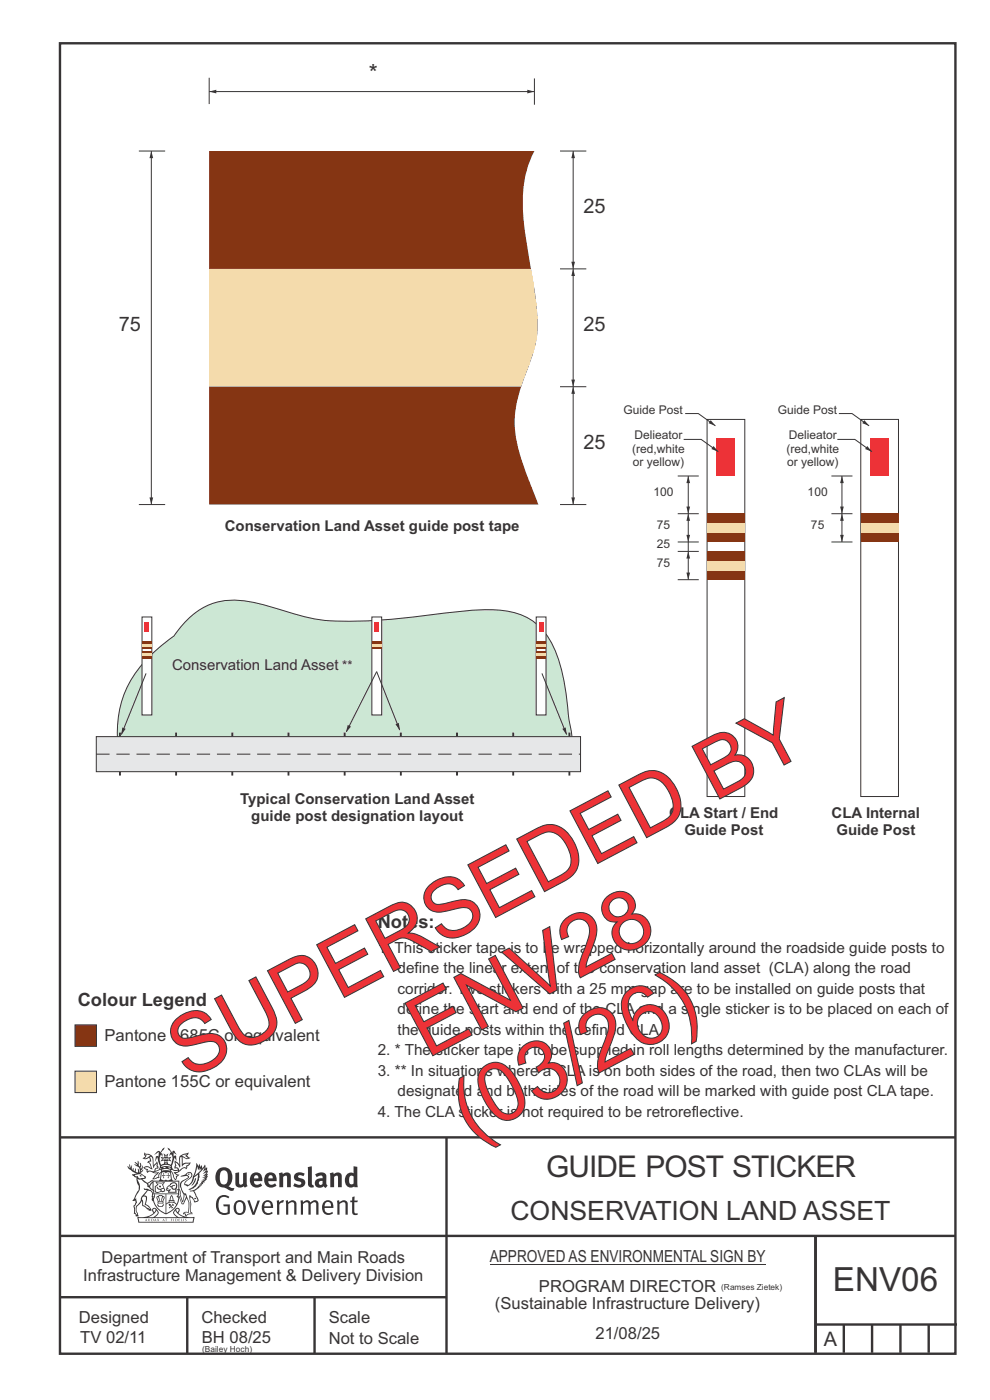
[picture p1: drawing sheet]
<svg xmlns="http://www.w3.org/2000/svg" width="210mm" height="297mm" viewBox="0 0 210 297" stroke-linecap="round" stroke-linejoin="round" font-family="sans-serif">
<g fill="none" stroke="#373435" stroke-width=".51">
<path d="M12.7 9.2h190v278h-190zM12.7 241.3h190M94.7 241.4v45.8M12.7 275.2h82M12.7 262.2h190.1M39.7 275.2v12M66.7 275.2v12M173 262.1v24.9M173 281h30M179 281v6M185 281v6M191 281v6"/>
<path d="M197 281v6"/>
</g>
<path d="M15.9 227.2h4.6v4.6h-4.6z" fill-rule="evenodd" fill="#f4dbac" stroke="#373435" stroke-width=".21"/>
<path d="M15.9 217.4h4.6v4.6h-4.6z" fill-rule="evenodd" fill="#853513" stroke="#373435" stroke-width=".21"/>
<path d="M44.4 19.4h69M44.4 16.5v5.6M113.4 16.6v5.6M118.8 32h5.6" fill="none" stroke="#373435" stroke-width=".21"/>
<g fill="#373435">
<path d="M44.4 19.4l1.5-.4v.8z"/>
<path d="M111.9 19l1.5 .4-1.5 .4z"/>
</g>
<path d="M118.8 57h5.6" fill="none" stroke="#373435" stroke-width=".21"/>
<path d="M44.4 32h69a24.9 24.9 0 0 0-2.4 14.3l.8 5.7a119.7 119.7 0 0 1 2.2 17.2 29.8 29.8 0 0 1-2.6 10.6 23 23 0 0 0-1.5 15.2 102.8 102.8 0 0 0 4.3 12h-69.8z" fill-rule="evenodd" fill="#853513"/>
<path d="M44.4 57h68.2l.6 3.4a43 43 0 0 1 .7 11 60 60 0 0 1-3.4 10.6h-66.1z" fill-rule="evenodd" fill="#f4dbac"/>
<path d="M118.8 82h5.6M121.6 82v25M118.8 107h5.6" fill="none" stroke="#373435" stroke-width=".21"/>
<g fill="#373435">
<path d="M121.6 82l.4 1.5h-.8z"/>
<path d="M121.2 105.5h.8l-.4 1.5z"/>
</g>
<path d="M121.6 57v25" fill="none" stroke="#373435" stroke-width=".21"/>
<g fill="#373435">
<path d="M121.6 57l.4 1.6h-.8z"/>
<path d="M121.2 80.5h.8l-.4 1.5z"/>
</g>
<path d="M121.6 32v25" fill="none" stroke="#373435" stroke-width=".21"/>
<g fill="#373435">
<path d="M121.6 32l.4 1.5h-.8z"/>
<path d="M121.2 55.5h.8l-.4 1.5z"/>
</g>
<path d="M29.5 32h5.5M32.1 32v75M29.5 107h5.5" fill="none" stroke="#373435" stroke-width=".21"/>
<g fill="#373435">
<path d="M32.1 32l.4 1.5h-.8z"/>
<path d="M31.7 105.5h.8l-.4 1.5z"/>
</g>
<path d="M32 139l3.1-2.7 1.8-1.4a15.7 15.7 0 0 1 10.5-7.4 24.7 24.7 0 0 1 11.1 1.5 44.2 44.2 0 0 0 18.6 2.7l6.7-.4 11.8-1.4a36.8 36.8 0 0 1 13.7 .1 12.7 12.7 0 0 1 8.6 8.4 48.5 48.5 0 0 1 2.8 14.1l.3 1.9a6.8 6.8 0 0 1 0 4.1l-.5 .4-.7 .1-87.5 3-7-.4a29.9 29.9 0 0 1 1-14.3 23.2 23.2 0 0 1 5.7-8.3z" fill-rule="evenodd" fill="#cce7d4" stroke="#373435" stroke-width=".21"/>
<path d="M20.4 156.3h102.7v7.4h-102.7z" fill-rule="evenodd" fill="#e6e7e8" stroke="#373435" stroke-width=".21"/>
<path d="M20.4 160h102.7" fill="none" stroke="#373435" stroke-width=".21" stroke-dasharray="2.8 1.4" stroke-linecap="butt"/>
<g fill="#fefefe" stroke="#373435" stroke-width=".21">
<path d="M25.4 155.5h.1v.6h-.1z" fill-rule="evenodd"/>
<path d="M37.3 155.5h.1v.6h-.1z" fill-rule="evenodd"/>
<path d="M49.2 155.5h.2v.6h-.2z" fill-rule="evenodd"/>
<path d="M61.1 155.5h.2v.6h-.2z" fill-rule="evenodd"/>
<path d="M73 155.5h.2v.6h-.2z" fill-rule="evenodd"/>
<path d="M84.9 155.5h.2v.6h-.2z" fill-rule="evenodd"/>
<path d="M96.9 155.5h.1v.6h-.1z" fill-rule="evenodd"/>
<path d="M108.8 155.5h.2v.6h-.2z" fill-rule="evenodd"/>
<path d="M120.7 155.5h.2v.6h-.2z" fill-rule="evenodd"/>
<path d="M25.4 163.8h.1v.6h-.1z" fill-rule="evenodd"/>
<path d="M37.3 163.8h.1v.6h-.1z" fill-rule="evenodd"/>
<path d="M49.2 163.8h.2v.6h-.2z" fill-rule="evenodd"/>
<path d="M61.1 163.8h.2v.6h-.2z" fill-rule="evenodd"/>
<path d="M73 163.8h.2v.6h-.2z" fill-rule="evenodd"/>
<path d="M84.9 163.8h.2v.6h-.2z" fill-rule="evenodd"/>
<path d="M96.9 163.8h.1v.6h-.1z" fill-rule="evenodd"/>
<path d="M108.8 163.8h.2v.6h-.2z" fill-rule="evenodd"/>
<path d="M120.7 163.8h.2v.6h-.2z" fill-rule="evenodd"/>
<path d="M78.9 130.9h2.1v20.8h-2.1z" fill-rule="evenodd"/>
</g>
<path d="M78.9 136.1h2.1v1.5h-2.1z" fill-rule="evenodd" fill="#853513"/>
<path d="M78.9 136.6h2.1v.5h-2.1z" fill-rule="evenodd" fill="#f4dbac"/>
<path d="M79.4 131.9h1v2.1h-1z" fill-rule="evenodd" fill="#ed3237"/>
<path d="M30.1 130.9h2.1v20.8h-2.1z" fill-rule="evenodd" fill="#fefefe" stroke="#373435" stroke-width=".21"/>
<path d="M30.1 136.1h2.1v1.5h-2.1z" fill-rule="evenodd" fill="#853513"/>
<path d="M30.1 136.6h2.1v.5h-2.1z" fill-rule="evenodd" fill="#f4dbac"/>
<path d="M30.1 138.2h2.1v1.5h-2.1z" fill-rule="evenodd" fill="#853513"/>
<path d="M30.1 138.7h2.1v.5h-2.1z" fill-rule="evenodd" fill="#f4dbac"/>
<path d="M30.6 131.9h1.1v2.1h-1.1z" fill-rule="evenodd" fill="#ed3237"/>
<path d="M31 142.9l-5.2 12.9" fill="none" stroke="#373435" stroke-width=".21"/>
<path d="M25.9 154.3l.8 .3-1 1.3z" fill="#373435"/>
<path d="M79.9 142.5l-6.4 12.8" fill="none" stroke="#373435" stroke-width=".21"/>
<path d="M73.8 153.8l.6 .3-1 1.3z" fill="#373435"/>
<path d="M113.7 130.9h2.1v20.8h-2.1z" fill-rule="evenodd" fill="#fefefe" stroke="#373435" stroke-width=".21"/>
<path d="M113.7 136.1h2.1v1.5h-2.1z" fill-rule="evenodd" fill="#853513"/>
<path d="M113.7 136.6h2.1v.5h-2.1z" fill-rule="evenodd" fill="#f4dbac"/>
<path d="M113.7 138.2h2.1v1.5h-2.1z" fill-rule="evenodd" fill="#853513"/>
<path d="M113.7 138.7h2.1v.5h-2.1z" fill-rule="evenodd" fill="#f4dbac"/>
<path d="M114.3 131.9h1v2.1h-1z" fill-rule="evenodd" fill="#ed3237"/>
<path d="M115 142.9l5.2 12.9" fill="none" stroke="#373435" stroke-width=".21"/>
<path d="M119.3 154.6l.7-.3 .2 1.6z" fill="#373435"/>
<path d="M79.9 142.5l4.9 12.4" fill="none" stroke="#373435" stroke-width=".21"/>
<path d="M83.9 153.7l.7-.3 .2 1.5z" fill="#373435"/>
<path d="M150 89h8v80h-8zM143.8 109h4.4M146 101v8" fill="none" stroke="#373435" stroke-width=".21"/>
<g fill="#373435">
<path d="M146 101l.4 1.5h-.8z"/>
<path d="M145.6 107.5h.8l-.4 1.5z"/>
</g>
<path d="M150 109h8v6h-8z" fill-rule="evenodd" fill="#853513"/>
<path d="M150 111h8v2h-8z" fill-rule="evenodd" fill="#f4dbac"/>
<path d="M150 117h8v6h-8z" fill-rule="evenodd" fill="#853513"/>
<path d="M150 119h8v2h-8z" fill-rule="evenodd" fill="#f4dbac"/>
<path d="M152 93h4v8h-4z" fill-rule="evenodd" fill="#ed3237"/>
<path d="M143.8 101h4.4M143.8 115h4.4M143.8 117h4.4M146 109v6M143.8 123h4.4" fill="none" stroke="#373435" stroke-width=".21"/>
<g fill="#373435">
<path d="M145.6 113.5h.8l-.4 1.5z"/>
<path d="M146 109l.4 1.5h-.8z"/>
</g>
<path d="M146 115v8" fill="none" stroke="#373435" stroke-width=".21"/>
<g fill="#373435">
<path d="M145.6 121.5h.8l-.4 1.5z"/>
<path d="M146 117l.4 1.5h-.8z"/>
</g>
<path d="M145.3 87.7h2.8l3.7 2.6" fill="none" stroke="#373435" stroke-width=".21"/>
<path d="M150.8 89.1l1 1.2-1.5-.5z" fill="#373435"/>
<path d="M145 93.2h3.7l3.7 2.6" fill="none" stroke="#373435" stroke-width=".21"/>
<path d="M151.4 94.6l1 1.2-1.5-.5z" fill="#373435"/>
<path d="M182.6 89h8v80h-8zM176.4 109h4.4M178.6 101v8" fill="none" stroke="#373435" stroke-width=".21"/>
<g fill="#373435">
<path d="M178.6 101l.4 1.5h-.8z"/>
<path d="M178.2 107.5h.8l-.4 1.5z"/>
</g>
<path d="M182.6 109h8v6h-8z" fill-rule="evenodd" fill="#853513"/>
<path d="M182.6 111h8v2h-8z" fill-rule="evenodd" fill="#f4dbac"/>
<path d="M184.6 93h4v8h-4z" fill-rule="evenodd" fill="#ed3237"/>
<path d="M176.4 101h4.4M176.4 115h4.4M178.6 109v6" fill="none" stroke="#373435" stroke-width=".21"/>
<g fill="#373435">
<path d="M178.2 113.5h.8l-.4 1.5z"/>
<path d="M178.6 109l.4 1.5h-.8z"/>
</g>
<path d="M177.9 87.7h2.8l3.7 2.6" fill="none" stroke="#373435" stroke-width=".21"/>
<path d="M183.4 89.1l1 1.2-1.5-.5z" fill="#373435"/>
<path d="M177.6 93.2h3.7l3.7 2.6" fill="none" stroke="#373435" stroke-width=".21"/>
<g fill="#373435">
<path d="M184 94.6l1 1.2-1.5-.5z"/>
<path d="M47 248.4a2.55 2.55 0 0 0 0 2.7l.3 .2a.81 .81 0 0 0 1-1v-.5a1.04 1.04 0 0 0-1.1-1.5zM46.3 248.1a1.82 1.82 0 0 1 2.1-.2 1.82 1.82 0 0 1 .9 1.8 2.29 2.29 0 0 1-.8 2l.7 .3h.5l-.2 .6a2.87 2.87 0 0 1-2-.7 2.12 2.12 0 0 1-1.7-3.1z" fill-rule="evenodd"/>
<path d="M49.9 248.9l.8-.2v2a.46 .46 0 0 0 .3 .6 .46 .46 0 0 0 .6-.3v-2.1l.7-.2v2.4l.2 .5-.5 .3-.3-.3a1.02 1.02 0 0 1-1.2 .3 1.02 1.02 0 0 1-.6-1.1z" fill-rule="evenodd"/>
<path d="M54 249.5l-.1 .5h.9a.49 .49 0 0 0-.2-.6 .49 .49 0 0 0-.6 .1zM53.4 249.1a1.34 1.34 0 0 1 1.6-.2 1.34 1.34 0 0 1 .6 1.5v.2h-1.7a.77 .77 0 0 0 .5 .8 .77 .77 0 0 0 .9-.4l.3 .5a1.59 1.59 0 0 1-2 .2 1.59 1.59 0 0 1-.5-2.1z" fill-rule="evenodd"/>
<path d="M57 249.5l-.1 .5h1a.49 .49 0 0 0-.2-.6 .49 .49 0 0 0-.7 .1zM56.4 249.1a1.34 1.34 0 0 1 1.6-.2 1.34 1.34 0 0 1 .7 1.5v.2h-1.8a.77 .77 0 0 0 .5 .8 .77 .77 0 0 0 .9-.4l.4 .5a1.59 1.59 0 0 1-2.1 .2 1.59 1.59 0 0 1-.5-2.1z" fill-rule="evenodd"/>
<path d="M59.2 248.9l.7-.2 .1 .4a.95 .95 0 0 1 1-.3 .95 .95 0 0 1 .7 .8v2.3h-.8v-2.3a.46 .46 0 0 0-.8 .1v2.2h-.8z" fill-rule="evenodd"/>
<path d="M62.6 249.1a1.75 1.75 0 0 1 2-.1l-.2 .5-.6-.2a.43 .43 0 0 0-.6 .3l.4 .3a1.04 1.04 0 0 1 1.2 1.1 1.04 1.04 0 0 1-1.4 1l-1.2-.4 .3-.6 1 .4 .4-.4a.88 .88 0 0 0-1-.5l-.4-.2-.1-.4z" fill-rule="evenodd"/>
<path d="M65.3 247.6l.8-.2 .1 3.8 .3 .2 .1 .4a.88 .88 0 0 1-1 0 .88 .88 0 0 1-.3-1z" fill-rule="evenodd"/>
<path d="M67.8 250.6a.43 .43 0 0 0-.1 .7 .43 .43 0 0 0 .7-.1v-.7zM66.8 249.1a1.7 1.7 0 0 1 2.4 .1v1.9l.3 .4-.4 .5-.5-.4a1.03 1.03 0 0 1-1.7-.1 1.03 1.03 0 0 1 .8-1.5h.7v-.4a.8 .8 0 0 0-1.2 .1z" fill-rule="evenodd"/>
<path d="M70 248.9l.7-.2 .1 .4a.95 .95 0 0 1 1-.3 .95 .95 0 0 1 .7 .8v2.3h-.8v-2.3a.46 .46 0 0 0-.8 .1v2.2h-.8z" fill-rule="evenodd"/>
<path d="M74.3 249.5a1.48 1.48 0 0 0 0 1.7h.5l.2-.1v-1.5l-.3-.2zM75 247.4l.8 .1 .1 4.4h-.7l-.1-.2a1.26 1.26 0 0 1-1.4 0 1.26 1.26 0 0 1-.5-1.3 1.29 1.29 0 0 1 .4-1.4 1.29 1.29 0 0 1 1.4-.1z" fill-rule="evenodd"/>
<path d="M46.4 253.9a1.72 1.72 0 0 1 2.3 0l-.3 .3a1.24 1.24 0 0 0-1.4-.2 1.24 1.24 0 0 0-.6 1.4 1.49 1.49 0 0 0 1.2 1.9l.7-.1v-1.3h-.8l-.1-.4h1.3v1.9a1.93 1.93 0 0 1-2.2 0 1.93 1.93 0 0 1-.7-2.2l.2-.8z" fill-rule="evenodd"/>
<path d="M50.4 255.1a1.65 1.65 0 0 0 .2 2.2 .99 .99 0 0 0 1-1.4 .78 .78 0 0 0-.4-.8 .78 .78 0 0 0-.8 0zM50 254.9a1.33 1.33 0 0 1 1.6-.1 1.33 1.33 0 0 1 .5 1.4 1.31 1.31 0 0 1-1.3 1.6 1.31 1.31 0 0 1-1.2-1.6v-.6z" fill-rule="evenodd"/>
<path d="M52.5 254.7l.4-.1 .9 2.6 .8-2.5h.5l-1.1 3h-.5z" fill-rule="evenodd"/>
<path d="M56.3 255.2l-.2 .7h1.3a.7 .7 0 0 0-.3-.8 .7 .7 0 0 0-.8 .1zM55.9 255a1.22 1.22 0 0 1 1.5-.2 1.22 1.22 0 0 1 .5 1.5h-1.8a.93 .93 0 0 0 .5 1 .93 .93 0 0 0 1.1-.2l.2 .3a1.43 1.43 0 0 1-1.8 .1 1.43 1.43 0 0 1-.6-1.7z" fill-rule="evenodd"/>
<path d="M58.7 254.7l.4-.1 .1 .5 .4-.4 .6-.1-.2 .5a.66 .66 0 0 0-.8 .7v1.9h-.4z" fill-rule="evenodd"/>
<path d="M60.6 254.7l.4-.1 .1 .5a.94 .94 0 0 1 1-.5 .94 .94 0 0 1 .8 .8v2.3h-.5l-.1-2.5a.81 .81 0 0 0-1.2 .3v2.2h-.4z" fill-rule="evenodd"/>
<path d="M63.7 254.7l.5-.1 .1 .5 .4-.3a.78 .78 0 0 1 1.1 .3 .9 .9 0 0 1 1-.5 .9 .9 0 0 1 .8 .8v2.3h-.5l-.1-2.5a.67 .67 0 0 0-1.1 .3v2.2h-.5v-2.4l-.4-.3-.7 .4v2.3h-.5z" fill-rule="evenodd"/>
<path d="M69 255.2l-.1 .7h1.3a.7 .7 0 0 0-.3-.8 .7 .7 0 0 0-.9 .1zM68.7 255a1.22 1.22 0 0 1 1.5-.2 1.22 1.22 0 0 1 .5 1.5h-1.8a.93 .93 0 0 0 .4 1 .93 .93 0 0 0 1.2-.2l.1 .3a1.44 1.44 0 0 1-1.7 .1 1.44 1.44 0 0 1-.6-1.7z" fill-rule="evenodd"/>
<path d="M71.4 254.7l.5-.1 .1 .5a.94 .94 0 0 1 1-.5 .94 .94 0 0 1 .8 .8v2.3h-.5l-.1-2.5a.81 .81 0 0 0-1.2 .3v2.2h-.4z" fill-rule="evenodd"/>
<path d="M74.7 253.9l.5-.1v.9h.7l-.1 .3h-.6v2.2l.1 .2h.5l.1 .3a.75 .75 0 0 1-1.2-.6v-2.1h-.4v-.3h.4z" fill-rule="evenodd"/>
<path d="M30.8 244.9l1.1 .3-.9 .5h-.4l.6-.5zM31.8 245.4h.2a2.44 2.44 0 0 1 .4 1.9l.1 .5 .7-1-.1 .6 .3 .3a.57 .57 0 0 0-.6 .7l-1-.1-.5 .2 .2-.5-.8-.3 .7-.1 .9 .5 .1-.1-.6-1.3-.2-.2h.5zM30.7 244.4l-.1 .5 .2 .4-.6 .4a1.04 1.04 0 0 0 1.4-.1l.2 .6-.3 .1-.2 .4a.94 .94 0 0 1 .8 1.1l-.2-.1a1.16 1.16 0 0 0-1.5-.1l.3 .4 .4 .2 .1 .5 .2 .1 .1-.2a.94 .94 0 0 1 1.1 .2l.8 .1-1.2 1.2a1.13 1.13 0 0 0 1.2-.2l.4-.1-.1-.4 .5-.8a.83 .83 0 0 0-.6 1.1l-.3-.1-.7 .4 1.1-1.4-.5 .1-.5-.1 1.3-.5-.1-.1-.9 .4v-.3l.2-.2 .3 .1 .1-.3-.2-.4v-.6l-.1-.4-.7 1v-.7a1.42 1.42 0 0 0-1.6-1.8z" fill-rule="evenodd"/>
<path d="M38.5 245.2l.5-.2 .7-.1-.6 .3 .8 .5h-.3zM38.3 245.5l.2-.1 .1 2a1.69 1.69 0 0 1 1.6-.6l-.8 .5 .1 .5a1.1 1.1 0 0 0-1.5 .6l-.1-.5-.2-.2h-.5l.3-.4-.3-.7a1.42 1.42 0 0 1 .8 1.1l.2-.1zM37.1 246.2l.1 1-.2 .3 .1 .4h.5l.1 .2a.96 .96 0 0 1-1.1-.1l-.1 .1a1.06 1.06 0 0 0 1.3 .2v.1a.72 .72 0 0 1-1 .2l.3 .5 .6 .2-.4 .2-.1 .6-.2-.3-.4-1.1-.4-.4 .4 .9a1.54 1.54 0 0 0 .7 1.2l.2-.3a.58 .58 0 0 1 .4-.8l.2-.1h-.3l-.5-.3 .9-.5a.93 .93 0 0 1 1.2-.5v.2l.2-.2 .1-.5a.99 .99 0 0 0 .7-.8l-1.3 .1-.3 .2-.1-1.4 .9 .4 .9-.3h-.4l-.5-.4 .4-.7-.6 .2a1.46 1.46 0 0 0-1.4 2.1v.4l-.2-.4z" fill-rule="evenodd"/>
<path d="M35.6 248.9l.2 .1-.1 .3 .4 .1h-.4v.6l-.1-.6h-.3l.3-.1z" fill-rule="evenodd"/>
<path d="M34.6 248.9l.2 .1v.3l.3 .1h-.3l-.1 .6v-.6h-.4l.4-.1z" fill-rule="evenodd"/>
<path d="M34.3 248.8a.57 .57 0 0 1 .9 .2 .57 .57 0 0 1 .9-.2l.2 1.4h-.2a.57 .57 0 0 1-.9 0 .69 .69 0 0 1-1.1 0zM34.2 248.1l-.3 2.1-.2 .4h3l-.2-.4-.3-2.1h-.2v.2l-.8-.1-.8 .1v-.2z" fill-rule="evenodd"/>
<path d="M34.2 252.4a.3 .3 0 0 0 .6 0 .3 .3 0 0 0-.6 0zM33.3 250.9l.3 .3-.3 .4a.79 .79 0 0 0 0 1.3l.8-.2-.1-.3a.55 .55 0 0 1-.7-.6l.1-.1 .2 .3 .3 .2 .8-.2-.4-.7 .4-.4-.7 .2zM33 250.7l1.1 .2 .9-.2-.4 .6 .4 1.2a.56 .56 0 0 1-.8 .3l-.2 .1a.73 .73 0 0 1-.9 .1 .73 .73 0 0 1-.3-1v-.4l.6-.4z" fill-rule="evenodd"/>
<path d="M35.6 251.8l.7-.4a.58 .58 0 0 1 1-.1 .58 .58 0 0 1-.4 .9l-.3-.3a.43 .43 0 0 1 .6-.4 .57 .57 0 0 0-.8 .2l-.2-.1-.3 .1 .4 .2a.55 .55 0 0 0 .9 .4v.5h-1.3l.3-.4-.1-.1-.6 .1 .2-.3-.2-.1zM35.4 251.8l-.1 .2a.39 .39 0 0 0 .2 .6h.3l-.2 .4h1.9l-.1-.8a.86 .86 0 0 0-.1-1.3 .86 .86 0 0 0-1.3 .4z" fill-rule="evenodd"/>
<path d="M36 254.8h.8v.2h-.8zM36.4 253.8l.2 .8h-.4zM36.4 253.5l-.3 .5-.1 .6h-.2v.4l-.7 .4 .2 .1a1.48 1.48 0 0 1 2.1 .2l.2-.1-.6-.5v-.5h-.2l-.1-.6z" fill-rule="evenodd"/>
<path d="M35.8 255.4l.4 .1 .1 .3 .3-.2-.2-.2a.38 .38 0 0 1 .5 .5l-.2-.2-.3 .2 .3 .2-.3 .3-.1-.4-.4 .4-.1-.2 .4-.3-.1-.1-.2 .1z" fill-rule="evenodd"/>
<path d="M34.5 254h.2v.2l-.2 .6h-.2zM33.6 255.3h.9v.2a.55 .55 0 0 1-.8 .4v-.2l-.2-.1zM33.4 254h.2l.2 .8h-.2zM33.6 255l.8-.1 .1 .2h-.8zM33.8 253.7h.5l-.2 1.1h-.1zM33.3 253.8l-.1 .3 .3 1.1a.48 .48 0 0 0-.1 .6 .48 .48 0 0 0 .5 .2h.5a.49 .49 0 0 0 .2-.8l.3-1.1-.1-.3a1.42 1.42 0 0 0-1.5 0z" fill-rule="evenodd"/>
<path d="M33.7 251.5l.4 .1 .1 .3h-.3z" fill-rule="evenodd"/>
<path d="M41.3 250.1l.3-.2-.2 .8-.6 .8h-.2l.5-.7z" fill-rule="evenodd"/>
<path d="M39.7 249l.3-.2 .5 .2a.88 .88 0 0 1-.6 1.1 1.22 1.22 0 0 0-.8 1.3l.5 .2a.72 .72 0 0 0 .9-.4l.5-.8 .2-.6 .8-.6v.2a2.85 2.85 0 0 1-2 2.9l.1 .1a2.13 2.13 0 0 0 1.9-1.5v-.3a2.01 2.01 0 0 0 .3-1.7l1.1-1.3-.4 1 .7-.5-.7 1 .8-.4-.8 .8 .7-.2-.9 .6 .8-.1-.8 .4h.7l-.8 .3 .3 .2h-.4l.2 .3h-.4l.2 .3h-.4l.1 .2h-.1a2.16 2.16 0 0 1-2 1.1l.1 .2 .4-.1a.76 .76 0 0 1 .7 .8l.5 1.2-.6 .2a1.45 1.45 0 0 0-1.1-1.3l.2 1.8-.1 1.8 .4 .3a1.07 1.07 0 0 0-1.2 .4v-.3l-.5-.2a.87 .87 0 0 1 1.1-.1v-.7a4.4 4.4 0 0 0-.6-3.1l-.1-.3h-.2a2.16 2.16 0 0 1-.7-2.2l.3-.4 1.2-.7a.55 .55 0 0 0-.4-.8zM37.8 252.4a.76 .76 0 0 1 .3 1.1l.6 1.6 .4-1.7 .2 .1a.61 .61 0 0 1-.1 .9l-.3 .8-.2 .1-.7-1.6-.3 .1a1.18 1.18 0 0 0 .1-1.4zM41.8 247.5l.2 .7 .3-.5v.6l.4-.5a1.9 1.9 0 0 1-1.2 1.4l-.3 .3zM38.2 249.6l1.4-.2 .2 .2v.3l-.5 .2a1.26 1.26 0 0 0-.9 1.9l.2 .7a1.84 1.84 0 0 1 .1 2.1l-.4-1.4a.96 .96 0 0 0-.4-1.2l-.4 .2a.78 .78 0 0 1 0 1.3l.1 .3h.4l.4 1.1a.38 .38 0 0 0 .2 .4 .38 .38 0 0 0 .4-.1l.6-1.2a2.94 2.94 0 0 1 .4 2.5l-.1 .4h-.8l-.3 .4v.2l.4-.1 .1 .4 .2 .1a1.02 1.02 0 0 1 1.3-.5v-.4l-.3-.1 .1-1.8-.3-1.3h.1a1.14 1.14 0 0 1 .8 1 .63 .63 0 0 0 .8-.2 .63 .63 0 0 0-.2-.9l-.6-1.2 .9-.6 .2-.4h.3l-.1-.2h.4l-.1-.3h.3l-.1-.3 .5-.1-.2-.2 .6-.4v-.2h-.2l.4-.5h-.3l.3-.5-.4 .1 .4-.5v-.3l-.3 .2 .2-.7-.1-.2-.4 .3v-.8l-.6 .8-.2-.8-.2 .5-.3-.7-.1 .6-.5-.8-.1 1.4-.6 1.8a1.81 1.81 0 0 1-1 1.5l-.6-.2a1.75 1.75 0 0 1 1.1-1.2 .75 .75 0 0 0 .1-1.3 .75 .75 0 0 0-1.2 .4z" fill-rule="evenodd"/>
<path d="M41.2 254.1h.3l.2 .2-.4 .1z" fill-rule="evenodd"/>
<path d="M29.4 258.4h11.6l-.1 .8h-11.4zM31.3 258.2l.5-.1a2.48 2.48 0 0 0 1.4-1.3l.3 .5-.5 .6-.5 .3zM32.5 256.6l.3-.2 .2 .1-.3 .7zM37.2 256.8a2.65 2.65 0 0 0 1.8 1.4h-1.1l-.5-.3-.5-.6zM37.4 256.5l.2-.1 .3 .2-.3 .6zM29.2 258.2l.1 1.2h11.8l.2-1.1-.2-.1a4.1 4.1 0 0 1-3.3-.9l.3-.4-.1-.6a1.06 1.06 0 0 0-1.3 1l.2 .4 .6 .5h-4.7l.3-.1a.84 .84 0 0 0 .6-.8 .84 .84 0 0 0-.5-.8l-.3-.2h-.5l-.1 .6 .3 .4a4.2 4.2 0 0 1-3.4 .9z" fill-rule="evenodd"/>
<path d="M31 258.7l.1 .2h-.2zM31 258.5l-.3 .6 .4-.2 .2 .2z" fill-rule="evenodd"/>
<path d="M31.3 258.6h.3v.4a.25 .25 0 0 0 .2-.1 .25 .25 0 0 0-.1-.3h.1a.29 .29 0 0 1 0 .4 .29 .29 0 0 1-.4 0 .29 .29 0 0 1 0-.4z" fill-rule="evenodd"/>
<path d="M32.2 258.6a.22 .22 0 0 1 .3 .2 .22 .22 0 0 1-.3 .2zM32 258.6l.1 .4a.33 .33 0 0 0 .4 0 .33 .33 0 0 0 0-.4 .33 .33 0 0 0-.5 0z" fill-rule="evenodd"/>
<path d="M32.9 258.7l.1 .2h-.2zM32.9 258.5l-.2 .6 .3-.2 .2 .2z" fill-rule="evenodd"/>
<path d="M33.3 258.6h.2l.1 .1 .2-.1-.2 .2 .2 .3-.3-.3-.1 .3h-.1l.2-.3z" fill-rule="evenodd"/>
<path d="M34.7 258.7l.1 .2h-.2zM34.7 258.5l-.3 .6 .4-.2 .2 .2z" fill-rule="evenodd"/>
<path d="M35 258.5h.5l-.2 .1v.5h-.2l.1-.5z" fill-rule="evenodd"/>
<path d="M36.2 258.6l.3-.1-.1 .1v.2h.1h-.1v.3h-.2z" fill-rule="evenodd"/>
<path d="M36.7 258.6h.2v.5h-.2z" fill-rule="evenodd"/>
<path d="M37.3 258.6a.22 .22 0 0 1 .3 .2 .22 .22 0 0 1-.3 .2zM37.1 258.6v.4a.33 .33 0 0 0 .5 0 .33 .33 0 0 0 0-.4 .33 .33 0 0 0-.5 0z" fill-rule="evenodd"/>
<path d="M37.8 258.6l.4-.1-.2 .1v.2h.1h-.1v.2l.2 .1h-.4z" fill-rule="evenodd"/>
<path d="M38.4 258.6h.2l-.1 .4 .2 .1h-.3z" fill-rule="evenodd"/>
<path d="M38.9 258.6h.2v.5h-.2z" fill-rule="evenodd"/>
<path d="M39.3 258.6h.2h-.1l.2 .3-.2 .2-.1-.1v-.1l.2 .1z" fill-rule="evenodd"/>
<path d="M34.2 247.4a1.51 1.51 0 0 1 2 .2 2.67 2.67 0 0 0-2.1 0zM35.7 247.6l.4 .1 .1 .3-.4-.1zM34.6 247.6h.5l.1 .2h-.4zM34 247.8l.3 .2h-.3zM34.9 246.9l.3-.2 .3 .2zM34.9 245.6l.2 .1v.3h-.2zM35 245.1l.2 .2 .2-.2-.1 .3h-.2zM35.1 246.3h.2l.1 .4-.2-.2-.2 .2zM35.3 245.7l.2-.1v.4h-.2zM34.4 245.7h.3l.1 .3-.4 .1 .2-.2zM35.7 245.7h.3l-.2 .2 .2 .2-.4-.1zM32.7 244.9l1-.5-.1 1-.2-.2-.3 .2-.3 1.1 .5-1 .3 .9a1.84 1.84 0 0 1 .2 1.7l.4 .1a2.48 2.48 0 0 1 2.2 0l.2-.2-.2-.7 .7-1.8 .4 .7-.2-1-.2-.1-.2 .3v-.9l.6 .4-.6-.8-.3 .1-.1 .4-.5-.9-.5-.3 .2 .5 .6 .5-.5 .8 .4-.4a2.06 2.06 0 0 1 0 2.3l-.5-.2-.2-.6 .1-.1 .8 .2-.4-.5 .4-.5-.7 .2-.2-.2 .2-.7-.5 .4-.5-.4 .2 .7-.2 .2-.7-.2 .4 .5-.4 .5 .8-.2 .1 .1-.2 .6-.5 .2a2.02 2.02 0 0 1 0-2.2l.3 .5-.1-.7-.3-.1 .8-1.2-.4 .3-.5 .8-.2-.3a.8 .8 0 0 0-.8 .5z" fill-rule="evenodd"/>
<path d="M29.2 250.1l.3 .1a.61 .61 0 0 1 .8 .4l.3 .2a.8 .8 0 0 1 .6 1l.4 .1 .5 .5a1 1 0 0 1 .5 1.1l-.1 .7v-.5h-.1a.96 .96 0 0 0-.8-1.3l-.2-.2h-.7l-.1-.1-.1 .1 .1 .3h.6l-1.2 1.3-.2 1-.4 .6a1.33 1.33 0 0 0-.5 1.8l.2 .5a1.26 1.26 0 0 1-.5-1.5l-.1-.3a1.56 1.56 0 0 0 .4-1.7l-.3 .2 .2-.5a3.2 3.2 0 0 0 .7-3zM30.4 253.9h.4a2.06 2.06 0 0 1-.1 1.6l.7 .5 .4 .4-.6-.1-.8-.6-.1-.9a.51 .51 0 0 1 .1-.9zM28.6 249.3a1.52 1.52 0 0 1 2.1 .5l-1.1 .2-.2-.1-.1-.4h-.5zM27.5 247v.8l-.3-.4h-.1a3.1 3.1 0 0 0 1.9 1.6l-1 .1 .5 .6 .5 .1 .1 1.1a1.84 1.84 0 0 1-.3 2.5l-.4 .9-.3 .4 .2 .1 .4-.1 .1 .4-.2 .5-.3 .2 .1 1.7h.2l.3 .5 .1 .1 .4-.1-.1-.5a1.3 1.3 0 0 1-.1-1.7l.9-1 .1 1.1 .6 .2 .5 .5 .1-.1 .2 .3h.5a1.85 1.85 0 0 0-1.2-1.4l.1-.3a1.39 1.39 0 0 0 0-1.4l-.5-.1 .5-.5a.66 .66 0 0 1 .9-.4 .66 .66 0 0 1 .3 .9l-.1 .4 .2-.1v.2l-.1 .3 .2 .5 .1-.3a2.24 2.24 0 0 0 .1-2.2 .73 .73 0 0 1-.7-.7 .73 .73 0 0 1 .6-.7v-.2a.94 .94 0 0 0-.9 .8 .48 .48 0 0 1-.1-.6 .48 .48 0 0 1 .5-.2l.5-.3a.51 .51 0 0 0-.8 .2l-.5 .2-1-.8h.6l.2-.5-1.2-.7 .5-.5v-.3l-.5 .4 .1-.2a.69 .69 0 0 0 .2-1v.4l-.2 .3v-1.1l-.3-.2 .1 .6-.1 .2-.4-1.3v.7l-.6-.4 .5 .7-.6-.2 .3 .3a1 1 0 0 1 .7 1.4l-.2-.8v.9l-.5-.2v-.8l-.2 .7-.2-.1-.1-.6-.2 .4-.2-.2 .1-.7-.2 .5z" fill-rule="evenodd"/>
<path d="M29.6 249.4l.2-.1 .3 .2z" fill-rule="evenodd"/>
<path d="M32.4 250.5h5.6v2l-.2-.1v-1.7h-5.2v2.5h5.2v-.8l.1 .2-.1 1.1v-.3h-2.5v4a4.1 4.1 0 0 0 2.6-3.6l.1-.1a4 4 0 0 1-2.8 3.9 4.2 4.2 0 0 1-2.8-4.7l.1 1.2 .1-.1a3.8 3.8 0 0 0 2.5 3.4v-4h-2.5l-.2-.9z" fill-rule="evenodd"/>
<circle cx="40" cy="249.1" r=".17"/>
</g>
<path d="M103.9 268.2h58.5" fill="none" stroke="#373435" stroke-width=".21"/>
<g font-size="17.6" fill="#ed3237">
<text x="90.6" y="224.6" transform="rotate(-28 90.6 224.6)">ENV28</text>
<text x="39.8" y="229.2" transform="rotate(-28 39.8 229.2)">SUPERSEDED BY</text>
<text x="99.8" y="242" transform="rotate(-28 99.8 242)">(03/26)</text>
</g>
<text font-size="7.1" fill="#373435" x="176.7" y="274">ENV06</text>
<text font-size="6.3" fill="#373435" x="115.8" y="249.8">GUIDE POST STICKER</text>
<text font-size="5.6" fill="#373435" x="108.3" y="258.7">CONSERVATION LAND ASSET</text>
<text font-size="5" fill="#373435" x="78.2" y="17.3">*</text>
<g font-size="4.2" fill="#373435">
<text x="123.8" y="45.2">25</text>
<text x="25.2" y="70.2">75</text>
<text x="123.8" y="70.3">25</text>
<text x="123.8" y="95.3">25</text>
<text x="174.7" y="285.6">A</text>
</g>
<g font-size="3.9" fill="#373435">
<text x="80.1" y="196.9">Notes:</text>
<text x="16.5" y="213.4">Colour Legend</text>
</g>
<g font-size="3.5" fill="#373435">
<text x="22.1" y="220.8">Pantone 1685C or equivalent</text>
<text x="22.1" y="230.6">Pantone 155C or equivalent</text>
<text x="21.6" y="267.9">Department of Transport and Main Roads</text>
<text x="103.9" y="267.8">APPROVED AS ENVIRONMENTAL SIGN BY</text>
<text x="17.7" y="271.8">Infrastructure Management &amp; Delivery Division</text>
<text x="114.3" y="274.2">PROGRAM DIRECTOR</text>
<text x="16.7" y="280.6">Designed</text>
<text x="42.7" y="280.6">Checked</text>
<text x="69.7" y="280.6">Scale</text>
<text x="105" y="277.6">(Sustainable Infrastructure Delivery)</text>
<text x="17" y="284.8">TV 02/11</text>
<text x="42.8" y="284.8">BH 08/25</text>
<text x="69.7" y="285.2">Not to Scale</text>
<text x="126.3" y="284.1">21/08/25</text>
</g>
<g font-size="3.3" fill="#373435">
<text x="80.1" y="202.1">1. This sticker tape is to be wrapped horizontally around the roadside guide posts to</text>
<text x="84.3" y="206.4">define the linear extent of the conservation land asset (CLA) along the road</text>
<text x="84.3" y="210.8">corridor. Two stickers with a 25 mm gap are to be installed on guide posts that</text>
<text x="84.3" y="215.1">define the start and end of the CLA and a single sticker is to be placed on each of</text>
<text x="84.3" y="219.5">the guide posts within the defined CLA.</text>
<text x="80.1" y="223.9">2. * The sticker tape is to be supplied in roll lengths determined by the manufacturer.</text>
<text x="80.1" y="228.2">3. ** In situations where a CLA is on both sides of the road, then two CLAs will be</text>
<text x="84.3" y="232.6">designated and both sides of the road will be marked with guide post CLA tape.</text>
<text x="80.1" y="236.9">4. The CLA sticker is not required to be retroreflective.</text>
</g>
<g font-size="3.2" fill="#373435">
<text x="47.7" y="112.7">Conservation Land Asset guide post tape</text>
<text x="36.5" y="142.2">Conservation Land Asset</text>
<text x="50.9" y="170.6">Typical Conservation Land Asset</text>
<text x="142" y="173.5">CLA Start / End</text>
<text x="176.4" y="173.5">CLA Internal</text>
<text x="53.3" y="174.1">guide post designation layout</text>
<text x="145.2" y="177.1">Guide Post</text>
<text x="177.4" y="177.1">Guide Post</text>
</g>
<text font-size="2.8" fill="#373435" x="72.6" y="142.2">**</text>
<g font-size="2.5" fill="#373435">
<text x="132.3" y="87.9">Guide Post</text>
<text x="165" y="87.9">Guide Post</text>
<text x="134.6" y="93.2">Delieator</text>
<text x="167.3" y="93.2">Delieator</text>
<text x="134.1" y="96">(red,white</text>
<text x="134.3" y="98.9">or yellow)</text>
<text x="166.8" y="96">(red,white</text>
<text x="167" y="98.9">or yellow)</text>
<text x="138.6" y="105.2">100</text>
<text x="171.3" y="105.2">100</text>
<text x="139.3" y="112.2">75</text>
<text x="172" y="112.2">75</text>
<text x="139.3" y="116.2">25</text>
<text x="139.3" y="120.3">75</text>
</g>
<g font-size="1.8" fill="#373435">
<text x="153" y="273.7">(Ramses Zietek)</text>
<text x="42.9" y="286.7">(Bailey Hoch)</text>
</g>
</svg>
